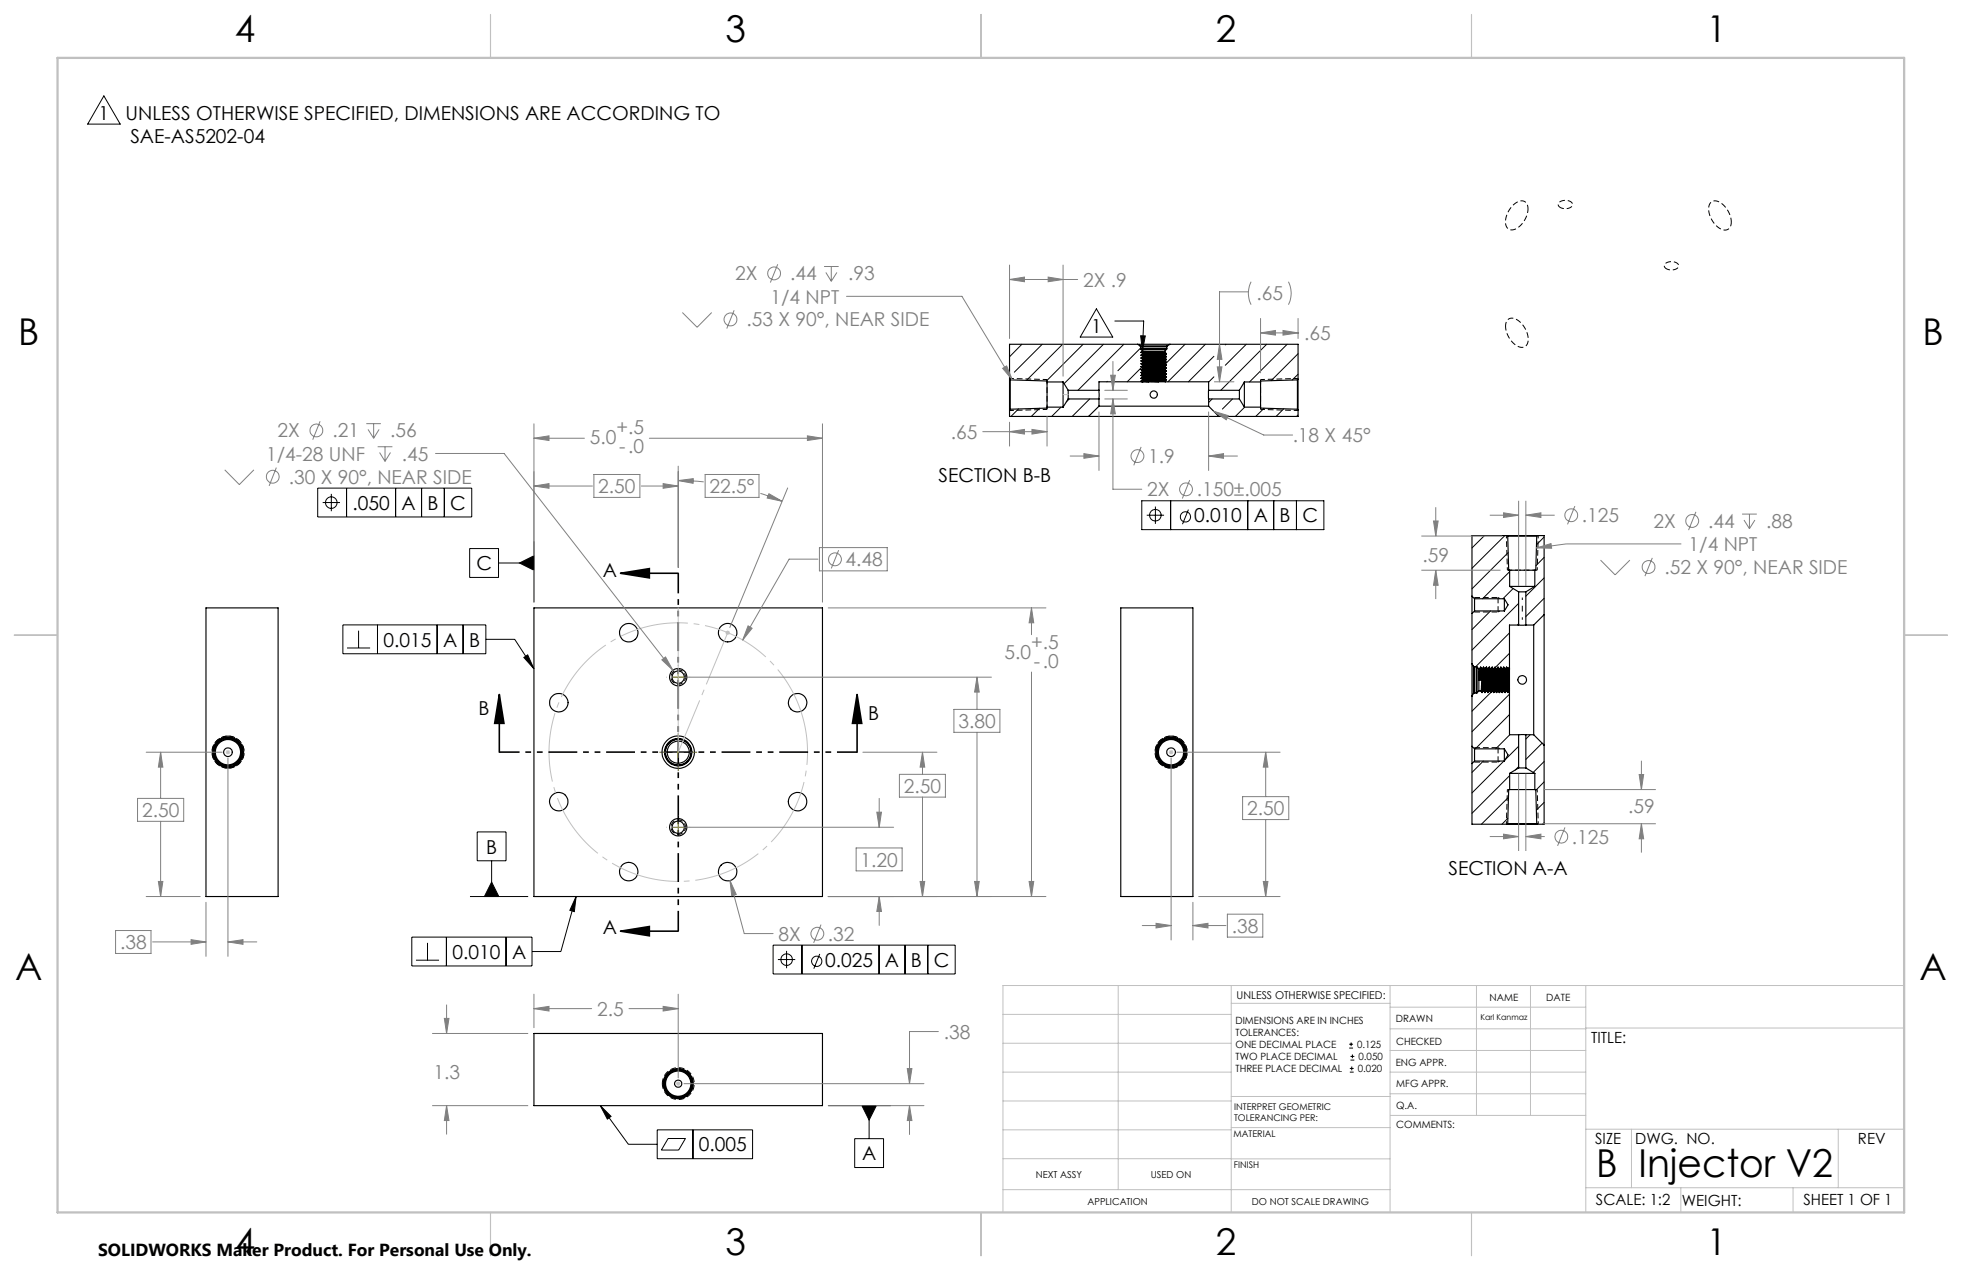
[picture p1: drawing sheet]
<svg xmlns="http://www.w3.org/2000/svg" width="432mm" height="279mm" viewBox="0 0 432 279" stroke-linecap="round" stroke-linejoin="round" font-family="sans-serif">
<g fill="none" stroke="#000" stroke-width=".25">
<path d="M250.4 75.7h7.1M250.4 75.7h-28.2v7.7M250.4 75.7l.5 .4M250.9 76.1l.1 .2M250.9 76.1h6M251 76.7l.1 .2M251 76.7h5.8M251 76.3h5.8M251 76.3v.4M251.1 76.9h5.6M251.1 76.9l.4 .4M251.1 78.1l.4 .3"/>
<path d="M251.1 78.7l.4 .3M251.1 79.4l.4 .3M251.1 77.5l5.6 .3M251.1 79.4l5.6 .3M251.1 78.7l5.6 .4M251.1 78.1l5.6 .3M251.1 77.5l.4 .3M251.2 79.5l5.5 .3M251.2 78.8l5.5 .3M251.2 78.2l5.5 .3M251.2 77.6l5.5 .3M251.5 77.9l-.4 .2"/>
<path d="M251.5 78.5l-.4 .2M251.5 79.2l-.4 .2M251.5 79.8l-.4 .2M251.5 77.3l4.9 .3M251.5 77.3h4.9M251.5 79.7l4.9 .3M251.5 79.8l4.9 .3M251.5 79l4.9 .3M251.5 79.2l4.9 .3M251.5 78.4l4.9 .3M251.5 78.5l4.9 .3M251.5 77.8l4.9 .3"/>
<path d="M251.5 77.9l4.9 .3M251.5 77.8v.1M251.5 78.4v.1M251.5 79v.2M251.5 79.7v.1M251.5 77.3l-.4 .2M256.4 77.6l.3 .2M256.4 78.2l.3 .2M256.4 79.5l.3 .2M256.4 78.8l.3 .3M256.4 77.3v.3M256.4 78.1v.1"/>
<path d="M256.4 78.7v.1M256.4 79.3v.2M256.4 80v.1M256.7 78.4v.1M256.7 77.9l-.3 .2M256.7 77.8v.1M256.7 79.8l-.3 .2M256.7 79.7v.1M256.7 79.1l-.3 .2M256.7 79.1h.1M256.7 78.5l-.3 .2M256.7 76.9l-.3 .4"/>
<path d="M256.8 76.7l-.1 .2M256.8 76.3v.4M256.9 76.1l-.1 .2M257.5 75.7h28.2v7.7M257.5 75.7l-.6 .4M222.2 83.4v6.8M222.2 83.4l.1 .2M222.2 90.2v1.4h17.4M222.3 83.6v6.4M222.3 83.6l8.1 .2v.2M222.3 90l-.1 .2M230.4 84v5.6"/>
<path d="M230.4 84h3.6M230.4 89.6v.2l-8.1 .2M230.4 89.6h3.6M234 84v5.6M234 84l1.1 1.9M235.1 85.9v1.9M235.1 85.9h6.8M235.1 87.8h6.8M235.1 87.8l-1.1 1.8M239.6 91.6h28.7M241.9 85.9v1.9M241.9 89.4h24.1"/>
<path d="M241.9 87.8v1.6M241.9 89.4l-2.3 2.2M251.1 82.6h.1M251.1 82.6l.4 .2M251.1 83.2l.4 .3M251.1 83.8l.3 .2M251.1 80l.4 .3M251.1 80.6l.4 .3M251.1 81.3l.4 .3M251.1 81.9v.1M251.1 82l.4 .2M251.1 82.6l5.6 .3"/>
<path d="M251.1 82l5.6 .3M251.1 83.8l3.9 .2M251.1 83.2l5.6 .3M251.1 81.9l5.6 .3M251.1 81.3l5.6 .3M251.1 80.6l5.6 .4M251.1 80l5.6 .3M251.2 83.3l5.5 .3M251.2 81.4l5.5 .3M251.2 80.8l5.5 .2M251.2 83.9l1.6 .1M251.2 80.1l5.5 .3"/>
<path d="M251.4 84h.1M251.4 84h-9.5v1.9M251.4 84h1.4M251.5 83l-.4 .2M251.5 83.6l-.4 .2M251.5 80.4l-.4 .2M251.5 81.1l-.4 .2M251.5 81.7l-.4 .2M251.5 82.3l-.4 .3M251.5 83.5l4.9 .3M251.5 83.6l4.9 .3M251.5 82.8l4.9 .3"/>
<path d="M251.5 83l4.9 .3M251.5 82.2l4.9 .3M251.5 82.3l4.9 .4M251.5 81.6l4.9 .3M251.5 81.7l4.9 .3M251.5 80.9l4.9 .3M251.5 81.1l4.9 .3M251.5 80.3l4.9 .3M251.5 80.4l4.9 .4M251.5 80.3v.1M251.5 80.9v.2M251.5 81.6v.1"/>
<path d="M251.5 82.2v.1M251.5 82.8v.2M251.5 83.5v.1M252.8 84h2.2M255 84h1.5M256.4 83.3l.3 .2M256.4 82.7l.3 .2M256.4 82l.3 .2M256.4 81.4l.3 .2M256.4 80.8l.3 .2M256.4 80.1l.3 .2M256.4 80.6v.2"/>
<path d="M256.4 81.2v.2M256.4 81.9v.1M256.4 82.5v.2M256.4 83.1v.2M256.4 83.8v.1M256.4 83.9l.1 .1M256.5 84h9.5v1.9M256.7 83.6l-.3 .2M256.7 82.9l-.3 .2M256.7 83.5v.1M256.7 82.9h.1M256.7 82.3l-.3 .2"/>
<path d="M256.7 82.2v.1M256.7 81.7l-.3 .2M256.7 81.6v.1M256.7 81l-.3 .2M256.7 81h.1M256.7 80.4l-.3 .2M256.7 80.3v.1M266 85.9v1.9M266 87.8v1.6M266 85.9h6.8M266 87.8h6.8M266 89.4l2.3 2.2"/>
<path d="M272.8 85.9v1.9M272.8 87.8l1.1 1.8M273.9 84v5.6M273.9 84h3.5M273.9 89.6h3.5M273.9 84l-1.1 1.9M277.4 84v5.6M277.4 89.6v.2l8.1 .2M285.5 83.6v6.4M285.5 83.6l-8.1 .2v.2M285.5 90l.2 .2M285.7 83.4v6.8"/>
<path d="M285.7 90.2v1.4h-17.4M285.7 83.4l-.2 .2M331.7 117.8h6.6M331.7 117.8h-7.7v13.4M331.7 117.8l.1 .1M331.8 117.9h6.4M331.8 117.9l.2 7.5h.2M338.2 117.9l-.2 7.5h-.2M338.3 117.8h1.5v17.4M338.3 117.8l-.1 .1M45.3 133.7h15.9v63.5h-15.9zM117.5 133.7h63.5v63.5h-63.5z"/>
<path d="M246.7 133.7h15.8v63.5h-15.8zM324 131.2v3.8M324 135v11M324 131.2l.5 .5M324.5 131.7v2.7M324.5 134.4l-.5 .6M324.5 134.4h6.6M324.5 131.7h6.6M331.1 131.7v2.7M331.1 131.7l.8 1.4-.8 1.3M332.2 129h5.6M332.2 125.4h5.6"/>
<path d="M332.2 125.4v3.6M332.2 129l2 1.2M334.2 130.2h1.6M334.2 137.5h1.6M334.2 130.2v7.3M334.2 137.5h-2v9.3M335.8 130.2v7.3M335.8 137.5h1.7M337.5 137.5v24.1M337.8 125.4v3.6M337.8 129l-2 1.2M339.8 135.2v28.7"/>
<path d="M339.8 135.2l-2.3 2.3M324 146v7.1M324 153.1v11.1M324 146l.3 .6M324.3 146.6l.2 .1M324.3 146.6v6M324.3 152.6l-.3 .5M324.5 152.5l-.2 .1M324.5 146.7v5.8M324.5 152.5h.4M324.5 146.7h.4M324.9 146.7l.2 .1"/>
<path d="M324.9 146.7v5.8M325.1 152.4l-.2 .1M325.1 146.8v5.6M325.1 146.8l.4 .3M325.5 147.1v2.5M325.5 149.6v2.4M325.5 152h.5M325.5 152l-.4 .4M325.5 147.1h.1M325.6 147.1l-.1 2.5M325.8 146.8l-.1 2.8M325.9 146.8l-.3 .3"/>
<path d="M325.9 146.8l.2 .3M325.9 146.8l-.1 2.8M326 152l.1 .4M326.1 147.1l-.1 2.5h-.5M326.1 147.1h.2M326.3 147.1l-.3 4.9M326.4 152l-.3 .4M326.4 152h.2M326.5 146.8l-.4 5.6M326.5 146.8l.2 .3M326.5 146.8l-.2 .3M326.5 146.8l-.3 5.5"/>
<path d="M326.6 152l.2 .4M326.7 147.1l-.3 4.9M326.7 147.1h.2M326.9 147.1l-.3 4.9M327.1 152l-.3 .4M327.1 152h.1M327.1 146.8h.1M327.1 146.8l-.2 .3M327.1 146.8l-.3 5.6M327.2 146.8l.2 .3M327.2 146.8l-.3 5.5M327.2 152l.2 .4"/>
<path d="M327.4 147.1l-.3 4.9M327.4 147.1h.2M327.6 147.1l-.4 4.9M327.7 152l-.3 .4M327.7 152h.2M327.7 146.8h.1M327.7 146.8l-.1 .3M327.7 146.8l-.3 5.6M327.8 146.8l.2 .3M327.8 146.8l-.3 5.5M327.9 152l.1 .4M328 147.1l-.3 4.9"/>
<path d="M328 147.1h.2M328.2 147.1l-.3 4.9M328.3 152l-.3 .4M328.3 152h.2M328.4 146.8l-.4 5.6M328.4 146.8l.2 .3M328.4 146.8l-.2 .3M328.4 146.8l-.2 5.5M328.5 152l.2 .4M328.6 147.1l-.3 4.9M328.6 147.1h.2M328.8 147.1l-.3 4.9"/>
<path d="M329 152l-.3 .4M329 152h.1M329 146.8l-.3 5.6M329.1 146.8l.2 .3M329.1 146.8l-.3 .3M329.1 146.8l-.3 5.5M329.1 152l.2 .4M329.3 147.1l-.3 4.9M329.3 147.1h.2M329.5 147.1l-.4 4.9M329.6 152l-.3 .4M329.6 152h.2"/>
<path d="M329.6 146.8l-.3 5.6M329.7 146.8l.2 .3M329.7 146.8l-.2 .3M329.7 146.8l-.3 5.5M329.8 152l.2 .4M329.9 147.1l-.3 4.9M329.9 147.1h.2M330.1 147.1l-.3 4.9M330.2 152l-.2 .4M330.2 152h.2M330.3 146.8l-.3 5.6M330.3 146.8l.3 .3"/>
<path d="M330.3 146.8l-.2 .3M330.3 146.8l-.2 5.5M330.4 152l.2 .4M330.6 147.1l-.4 4.9M330.6 147.1h.1M330.7 147.1l-.3 4.9M330.9 152l-.3 .4M330.9 152h.1M330.9 146.8l-.3 5.6M331 146.8l.2 .3M331 146.8l-.3 .3M331 146.8l-.3 5.5"/>
<path d="M331 152l.2 .4M331.2 147.1l-.3 4.9M331.2 147.1h.2M331.4 147.1l-.4 4.9M331.5 152l-.3 .4M331.5 152h.2M331.5 146.8l-.3 5.6M331.6 146.8l.2 .3M331.6 146.8l-.2 .3M331.6 146.8l-.3 5.5M331.7 152l.2 .4M331.8 147.1l-.3 4.9"/>
<path d="M331.8 147.1h.2M332 147.1l-.3 4.9M332.1 152l.1-.7v.7M332.1 152l-.2 .4M332.1 152h.1M332.2 146.8l-.3 5.6M332.2 147l-.2 5.3M332.2 147v4.3M332.2 146.8l-.2 .3M332.2 146.8v.2M332.2 152v9.6h2M324 164.2v3.8"/>
<path d="M324 168v13.3h7.7M324 164.2l.5 .5M324.5 164.7v2.7M324.5 167.4l-.5 .6M324.5 167.4h6.6M324.5 164.7h6.6M331.1 164.7v2.7M331.1 164.7l.8 1.4-.8 1.3M332.2 170.1h5.6M332.2 173.7h5.6M332.2 170.1v3.6M332.2 173.7h-.2l-.2 7.5"/>
<path d="M334.2 161.6h1.6M334.2 168.9h1.6M334.2 161.6v7.3M334.2 168.9l-2 1.2M335.8 161.6v7.3M335.8 161.6h1.7M335.8 168.9l2 1.2M337.5 161.6l2.3 2.3M337.8 173.7h.2l.2 7.5M337.8 170.1v3.6M339.8 163.9v17.4h-1.5M331.7 181.3h6.6"/>
<path d="M331.8 181.2h6.4M331.8 181.2l-.1 .1M338.2 181.2l.1 .1M117.5 227.4h63.5v15.8h-63.5z"/>
<circle cx="253.9" cy="86.8" r=".79"/>
<circle cx="138.4" cy="139.2" r="2.04"/>
<circle cx="160.1" cy="139.2" r="2.03"/>
<circle cx="123" cy="154.6" r="2.04"/>
<circle cx="149.2" cy="149" r="1.36"/>
<circle cx="149.3" cy="149" r="1.91"/>
<circle cx="175.5" cy="154.6" r="2.03"/>
<circle cx="335" cy="149.6" r=".95"/>
<circle cx="50.2" cy="165.5" r=".95"/>
<circle cx="50.2" cy="165.5" r="2.78"/>
<circle cx="50.2" cy="165.5" r="3.4"/>
<circle cx="50.2" cy="165.5" r="2.97"/>
<circle cx="50.2" cy="165.5" r="3.2"/>
<circle cx="123" cy="176.4" r="2.04"/>
<circle cx="149.3" cy="165.5" r="2.82"/>
<circle cx="149.3" cy="165.5" r="3.6"/>
<circle cx="149.3" cy="165.5" r="2.43"/>
<circle cx="149.3" cy="165.5" r="2.89"/>
<circle cx="149.3" cy="165.5" r="3"/>
<circle cx="175.5" cy="176.4" r="2.04"/>
<circle cx="257.7" cy="165.5" r="2.77"/>
<circle cx="257.7" cy="165.5" r="3.4"/>
<circle cx="257.7" cy="165.5" r="2.97"/>
<circle cx="257.7" cy="165.5" r="3.2"/>
<circle cx="257.7" cy="165.5" r=".96"/>
<circle cx="138.4" cy="191.8" r="2.04"/>
<circle cx="149.2" cy="182" r="1.36"/>
<circle cx="149.3" cy="182" r="1.91"/>
<circle cx="160.1" cy="191.8" r="2.03"/>
<circle cx="149.2" cy="238.4" r=".8"/>
<circle cx="149.3" cy="238.4" r="3.3"/>
<circle cx="149.3" cy="238.4" r="2.78"/>
<circle cx="149.3" cy="238.4" r="3.2"/>
<circle cx="149.3" cy="238.4" r="2.97"/>
</g>
<g fill="none" stroke="#000" stroke-width=".22">
<path d="M22.9 21.1l3.6 6.2h-7.2zM224.9 75.7l-2.7 2.8M229.4 75.7l-6.2 6.2M233.9 75.7l-8 8M238.4 75.7l-8.1 8.1M241.3 67.9l3.6 6.3h-7.2zM242.9 75.7l-8.7 8.7M245.4 70.6h6.3l-.3 6.6M247.3 75.7l-10.1 10.2M250.9 76.7l-4.9 4.9M251 73.9h1.1l-.7 3.3zM260.8 75.7l-4.4 4.5"/>
<path d="M265.3 75.7l-8.3 8.3M267.2 78.4l-5.7 5.6M269.8 75.7l-.1 .2M274.3 75.7l-4.6 4.7M278.8 75.7l-10.1 10.2M283.3 75.7l-8.3 8.3M285.7 77.8l-5.9 5.9M224.2 90l-1.7 1.6M228.8 89.8l-1.8 1.8M233.5 89.6l-2 2M235.3 87.8l-.6 .6M239.8 87.8l-3.8 3.8"/>
<path d="M241.9 85.7l-.2 .2M243.7 83.9l-.1 .1M251.3 80.8l-3.2 3.2M266.8 87.8l-.8 .7M267.2 82.9l-1.2 1.2M271.3 87.8l-2.3 2.2M273.9 89.6l-2 2M278.2 89.8l-1.8 1.8M282.5 89.9l-1.7 1.7M285.7 91.3l-.3 .3M285.7 82.3l-1.3 1.3M69.9 107.4h33.9v6.3h-33.9z"/>
<path d="M71 110.6h3.8M72.9 108.7v3.8M76.3 107.4v6.3M87.1 107.4v6.3M92.8 107.4v6.3M97.8 107.4v6.3M117.5 119.1v13.4M251.3 110.2h40.1v6.3h-40.1zM252.4 113.3h3.8M254.3 111.4v3.9M257.6 110.2v6.3M261.5 112.1l-1.3 3.2"/>
<path d="M274.6 110.2v6.3M280.3 110.2v6.3M285.3 110.2v6.3M326.7 117.8l-2.7 2.7M331.2 117.8l-7.2 7.2M339.8 118.1l-1.6 1.7M75.5 137.5h31.4v6.3h-31.4zM78.9 138.7v3.9M83.1 137.5v6.3M96.2 137.5v6.3M101.9 137.5v6.3M103.4 120.7h6.3v6.3h-6.3z"/>
<path d="M109.7 123.9h7.8M114.3 123.9l3.2-1.6v3.1zM328 134.4l-4 4.1M331.9 121.6l-7.9 7.9M332.2 139.2l-7.4 7.5M332.2 125.8l-5.9 5.9M333 129.5l-2.2 2.2M334.2 132.8l-10.2 10.2M334.2 137.2l-.3 .3M339.8 127.1l-4 4.1M339.8 131.6l-4 4M339.8 122.6l-1.8 1.9"/>
<path d="M76.4 142.6h5.1M106.9 140.7h6.4l4.2 6.4M115.3 144.6l.8-.5 1.4 3zM328.1 152.4l-4.1 4.1M328.4 152l-.2 .2M328.8 147.1h.1M332.2 152.7l-8.2 8.3M332.2 157.2l-7.5 7.5M332.2 143.7l-3.1 3.1M326.5 167.4l-2.5 2.5M331 167.4l-7 7M332 175.4l-6 5.9"/>
<path d="M332.2 170.6l-8.2 8.3M332.3 161.6l-3.1 3.1M334.2 164.2l-2.9 2.9M334.2 168.7l-.7 .7M336.8 161.6l-1 1M339.4 163.5l-3.6 3.6M339.8 167.5l-2.4 2.4M339.8 172l-1.8 1.9M339.8 176.5l-1.7 1.7M103.4 197.2h12.8M105 183h6.4v6.4h-6.4zM108.2 194.1l1.6 3.1h-3.2z"/>
<path d="M108.2 189.4v7.8M126.8 197.2l-.4 3.4-1-.3zM126.8 197.2l-3.4 12.1h-6.3M331.9 180l-1.3 1.3M339.8 181l-.3 .3M90.6 206.2h26.5v6.3h-26.5zM91.5 211.2h5.1M94.1 207.4v3.8M98.2 206.2v6.3M111.4 206.2v6.3M170.1 207.9h40.1v6.4h-40.1zM171.2 211.1h3.8"/>
<path d="M173.1 209.2v3.8M176.5 207.9v6.4M180.4 209.9l-1.3 3.2M193.5 207.9v6.4M199.2 207.9v6.4M204.2 207.9v6.4M296.9 230.6h.9M296.9 229.7h.9M297.1 235.9h.8M297.1 235.1h.8M297.2 233.2h.9M297.2 232.4h.9"/>
<path d="M297.4 229.3v.9M297.5 234.6v.9M297.6 232v.8M132.1 243.2l6.2 8.5h6.3M132.1 243.2l2.4 2.4-.8 .6zM144.6 248.6h21v6.3h-21zM147 250.5h3.8l-1.4 2.5h-3.8zM152.5 248.6v6.3M182.3 243.2h13.7M188.1 250.5h6.4v6.4h-6.4zM189.7 243.2h3.2l-1.6 3.2zM191.3 243.2v7.3"/>
<circle cx="72.9" cy="110.6" r="1.28"/>
<circle cx="254.3" cy="113.3" r="1.28"/>
<circle cx="260.9" cy="113.7" r="1.14"/>
<circle cx="173.1" cy="211.1" r="1.27"/>
<circle cx="179.7" cy="211.5" r="1.13"/>
</g>
<g fill="none" stroke="#808080" stroke-width=".22">
<path d="M171.2 58.1l-1.7 4.1M181.4 58.6h3.2M181.8 59.9l1.2 2M183 58.6v3.3M184.2 59.9l-1.2 2M222.2 58.3v16.2M234 58.3v24.5M150.2 68.8l3.2 3.2 3.2-3.2M161.6 68.3l-1.7 4M186.3 65.2h25.4l11.1 18.4M222.2 61.5l3.3-.5v1zM222.2 61.5h15"/>
<path d="M230.7 61l3.3 .5-3.3 .5zM244.9 79.5v6.4M268.4 75.7l.5 3.4h-1zM274.7 64.2h-6.3v19.8M275.3 62l-.1 .3a5.5 5.5 0 0 0 .1 4.7M277.4 73.2l3.3-.5v1zM277.4 70.1v11.9M277.4 73.2h8.4M282.4 72.7l3.3 .5-3.3 .5zM283.6 62l.1 .3a5.5 5.5 0 0 1-.1 4.7M285.7 70.1v4.4M70.4 92.7l-1.6 4"/>
<path d="M80.6 93.2h3.2M81 94.5l1.2 1.9M82.2 93.2v3.2M83.1 98.3h3.3M83.4 94.5l-1.2 1.9M83.5 99.6l1.2 1.9M84.7 98.3v3.2M85.9 99.6l-1.2 1.9M95.8 99.8h15.1l37.2 47.7M117.5 93.2v39.3M117.5 96.4h11.1M117.5 96.4l3.3-.5v1z"/>
<path d="M142.9 96.4h38.1M177.7 95.9l3.3 .5-3.3 .5zM181 93.2v39.3M216.3 95h14.1M220.7 81l.8-.5 1.3 3.1zM222.2 95l3.3-.5v1zM222.2 92.9v5.2M227.1 94.5l3.3 .5-3.3 .5zM230.4 91.6v6.5M238.5 99.8l3.4 .5-3.4 .5zM241.9 90.6v12.9M243.1 85.9h5"/>
<path d="M243.1 87.8h5M244.4 82.5h1.1l-.6 3.4zM244.9 87.8l.6 3.3h-1.1zM244.9 87.8v19.8h6.4M251.1 98.3l-1.6 4.1M266 90.6v12.9M267.1 90.5l3.2 .9-.4 1zM267.1 90.5l11 5.2h6.4M267.3 84h4.3M267.9 80.7h1l-.5 3.3zM49.5 103.4l3.2 3.2 3.2-3.2M60.8 102.9l-1.6 4"/>
<path d="M117.5 106.9l3.3-.5v1zM117.5 106.9h12.9M130.7 104.4h10.1v5h-10.1zM141.1 106.9h8.2M145.9 106.4l3.4 .5-3.4 .5zM149.3 105.7l3.3-.4-.1 1zM149.3 105.7l5.6 .3M149.3 102.6v22.2M155.2 104.4h11.8v5h-11.8zM167.4 108.5l4.7 1.8M169.2 108.6l2.9 1.7-3.3-.7zM173.4 107.4l-12.8 30.6"/>
<path d="M235.5 100.3h6.4M261.8 105.6l-1.6 4.1M266 100.3l3.3-.5v1zM266 100.3h6.3M312.8 117.9h17.8M315.5 114.6h1l-.5 3.3zM316 111.6v6.3M327.9 113.3h6.3M330.9 112.8l3.3 .5-3.3 .5zM334.2 110.2v18.7M335.8 113.3l3.3-.5v1zM335.8 110.2v18.7"/>
<path d="M335.8 113.3h6.4M346.6 111.3l-1.6 4.1M370 119.7h-25.3l-6.6 .8M373.2 112.6l-1.6 4M383.4 113.1h3.2M383.8 114.4l1.2 1.9M385 113.1v3.2M386.2 114.4l-1.2 1.9M164.6 137.7l.9 .5-2.1 2.6zM180 123h-6.3l-10.3 17.8M180.3 120.5h15v5.1h-15zM182.3 133.7h47.9"/>
<path d="M184.6 121l-1.6 4.1M227 133.7v5.9M227 133.7l.5 3.3h-1zM312.8 125.4h17.4M316 125.4l.5 3.4h-1zM316 125.4v6.4M338.1 120.5l3.2-.9 .2 1zM352.2 123.2l3.3 3.3 3.2-3.3M363.6 122.7l-1.6 4.1M145.7 145.2l.8-.7 1.6 3zM150.5 149h67.7M209.9 156.1h10.2v5h-10.2z"/>
<path d="M215 149v7.1M215 149l.5 3.3h-1zM227 147.8v49.4M30.3 175.6h10.1v5.1h-10.1zM32.2 165.5h16.7M35.3 165.5l.5 3.3h-.9zM35.3 165.5v10.1M50.2 166.8v43.6M189.9 165.5h16.3M193 178.7h1l-.5 3.3zM193.5 175.6v6.4M197.9 170.4h10.2v5h-10.2z"/>
<path d="M203 165.5l.5 3.3h-1zM203 165.5v4.9M203 175.4v21.8M215 161.1v36.1M257.7 166.8v40M259 165.5h22.7M273.5 175.3h10.1v5h-10.1zM278.6 165.5l.4 3.3h-1zM278.6 165.5v9.8M334.2 170.2v17M335.8 170.2v17M339.8 173.7h24.6"/>
<path d="M360.8 170.4h.9l-.5 3.3zM361.2 167.4v6.3M32.2 197.2h11.9M34.9 193.9h.9l-.5 3.3zM35.3 180.7v16.5M45.3 198.5v11.9M150.5 182h46.2M160.7 193.7l3.1 11.7h6.3M160.7 193.7l1.3 3.1-1 .3zM182.3 197.2h47.9M188.4 186.5h10.1v5.1h-10.1zM193.5 197.2v6.4"/>
<path d="M193.5 197.2l.5 3.3h-1zM202.5 193.9h1l-.5 3.3zM214.5 193.9h1l-.5 3.3zM226.5 193.9h1l-.5 3.3zM262.5 198.5v8.3M263.8 197.2h17.9M278 193.9h1l-.4 3.3zM278.6 180.3v16.9M327.9 184h6.3M330.9 183.5l3.3 .5-3.3 .5zM335.8 184l3.3-.5v1zM335.8 184h4.2"/>
<path d="M339.5 181.2h24.9M344.4 182l-1.6 4.1M361.2 181.2v6.4M361.2 181.2l.5 3.3h-.9zM25.4 204.7h7.8v5.1h-7.8zM33.6 207.2h11.7M42.1 206.7l3.2 .5-3.2 .6zM50.2 207.2l3.3-.5v1.1zM50.2 207.2h6.3M117.5 218.7v7.4M149.3 218.7v18.4M180.7 203.4l-1.6 4"/>
<path d="M251.4 203.6h6.3M254.4 203.1l3.3 .5-3.3 .6zM262.5 203.6l3.4-.5v1.1zM262.5 203.6h7.3M270.1 201.1h7.8v5.1h-7.8zM95.1 227.4h21.1M97.8 224h1l-.5 3.4zM98.3 221v6.4M117.5 221.9l3.3-.5v1zM117.5 221.9h12.7M138.4 221.9h10.9M145.9 221.4l3.4 .5-3.4 .5z"/>
<path d="M150.5 238.4h52.8M199.7 235.1h1l-.5 3.3zM206.5 226.9h-6.3v11.5M95.1 243.2h21.1M98.3 243.2v6.4M98.3 243.2l.5 3.3h-1zM182.3 243.2h21M200.2 243.2l.5 3.3h-1zM200.2 243.2v6.4"/>
<circle cx="160.8" cy="70.3" r="1.41"/>
<circle cx="170.4" cy="60.2" r="1.4"/>
<circle cx="69.6" cy="94.7" r="1.41"/>
<circle cx="60" cy="104.9" r="1.41"/>
<circle cx="250.3" cy="100.3" r="1.41"/>
<circle cx="261" cy="107.7" r="1.42"/>
<circle cx="345.8" cy="113.4" r="1.4"/>
<circle cx="372.4" cy="114.6" r="1.42"/>
<circle cx="183.8" cy="123.1" r="1.41"/>
<circle cx="362.8" cy="124.8" r="1.41"/>
<circle cx="343.6" cy="184.1" r="1.41"/>
<circle cx="179.9" cy="205.4" r="1.41"/>
</g>
<path d="M136.6 126.1l6.3-1v2zM136.6 126.1h12.7M109.9 152.8v12.7M109.9 152.8l1 6.3h-2zM188.6 152.8v12.7M188.6 152.8l1.1 6.3h-2.1zM136.6 204.9l6.3-1.1v2.1zM136.6 204.9h12.7" fill="none" stroke="#000" stroke-width=".35"/>
<path d="M176.5 157.1a28.4 28.4 0 0 0-47.7-11.4 28.4 28.4 0 0 0 13.1 47.2 28.4 28.4 0 0 0 35-34.3l-.4-1.5" fill="none" stroke="#c0c0c0" stroke-width=".22" stroke-dasharray="15.2 1.3 1.3 1.3" stroke-dashoffset="4" stroke-linecap="butt"/>
<g fill="none" stroke="#c0c0c0" stroke-width=".22">
<path d="M234 86.8h1.1M149.3 133.7v31.8M159.6 139.2h1.1M159.8 138.9l.7 .7M160.2 138.7v1M160.5 138.9l-.7 .7M49.7 165.5h1M49.8 165.1l.7 .7M50.2 165v1M50.5 165.1l-.7 .7M257.2 165.5h1M257.4 165.1l.7 .7"/>
<path d="M257.7 165v1M258.1 165.1l-.7 .7M246.1 216.8v44.9M271 216.8v49.9M305.9 216.8v49.9M324.9 216.8v28.6M336.8 216.8v28.6M349 216.8v49.9M419.1 216.8h-198.4v49.9M148.8 238.4h1M148.9 238.1l.7 .7M149.3 237.9v1"/>
<path d="M149.6 238.1l-.7 .7M220.7 235.9h50.3M220.7 229.5h50.3M220.7 223.2h50.3M271 220.7h34.9M305.9 231.1h43.1M305.9 226.3h43.1M305.9 221.6h43.1M305.9 235.9h43.1M349 226.2h70.1M220.7 248.6h50.3M220.7 242.2h50.3"/>
<path d="M220.7 254.9h50.3M271 255h34.9M271 248.1h35M271 241.2h35M305.9 240.6h43.1M306 245.4h43M349 248.4h70.1M359.1 248.4v12.9M404.6 248.4v12.9M220.7 261.7h85.2M349 261.3h70.1M369.9 261.3v5.4"/>
<path d="M394.6 261.3v5.4"/>
</g>
<path d="M336.3 46a1.56 1.56 0 0 0-.9-1.7 1.56 1.56 0 0 0-1.8 .4 4.8 4.8 0 0 0-2 5.3 1.83 1.83 0 0 0 2.9-.3 5.6 5.6 0 0 0 1.8-3.7M343.4 45.6a.75 .75 0 0 1-.4-.8 .75 .75 0 0 1 .7-.6 1.73 1.73 0 0 1 2.4 .9 1.96 1.96 0 0 1-2.7 .5M366.7 59.1a.75 .75 0 0 1-.4-.8 .75 .75 0 0 1 .8-.6 1.73 1.73 0 0 1 2.3 .8 1.96 1.96 0 0 1-2.7 .6M150.9 149a1.59 1.59 0 0 1-2.4 1.4 1.59 1.59 0 0 1-.1-2.8 1.59 1.59 0 0 1 2.5 1.2v.2M150.9 182a1.59 1.59 0 0 1-2.4 1.4 1.59 1.59 0 0 1-.1-2.7 1.59 1.59 0 0 1 2.5 1.1v.2" fill="none" stroke="#000" stroke-width=".22" stroke-dasharray="1.3 .6" stroke-dashoffset=".4" stroke-linecap="butt"/>
<path d="M145.8 238.4a3.5 3.5 0 0 1 5.2-3.1 3.5 3.5 0 0 1 .2 6 3.5 3.5 0 0 1-5.4-2.6v-.3" fill="none" stroke="#000" stroke-width=".22" stroke-dasharray="1.3 .6" stroke-dashoffset=".1" stroke-linecap="butt"/>
<path d="M381 48.8a4.9 4.9 0 0 0-3.6-4.6 1.8 1.8 0 0 0-1.3 2.6 4.6 4.6 0 0 0 3.7 3.8l.5-.2 .4-.3 .3-1.3M331.3 71.8a1.56 1.56 0 0 1 .9-1.7 1.56 1.56 0 0 1 1.9 .4 4.8 4.8 0 0 1 1.9 5.3 1.84 1.84 0 0 1-2.9-.2 5.6 5.6 0 0 1-1.8-3.8M222.2 83.3l8.2 .2M222.2 90.3l8.2-.2M285.7 90.3l-8.3-.2M285.7 83.3l-8.3 .2" fill="none" stroke="#000" stroke-width=".22" stroke-dasharray="1.3 .6" stroke-dashoffset=".3" stroke-linecap="butt"/>
<path d="M329.7 134.6v-3.1M329.7 134.6l.4-.2M329.7 131.5l.4 .2M50.2 169a3.5 3.5 0 0 0 3.1-5.2 3.5 3.5 0 0 0-6.1-.3 3.5 3.5 0 0 0 2.7 5.5h.3M50.2 161.9a3.5 3.5 0 0 1 3.1 5.2 3.5 3.5 0 0 1-6.1 .3 3.5 3.5 0 0 1 2.7-5.5h.3M257.7 169a3.5 3.5 0 0 1-3.1-5.2 3.5 3.5 0 0 1 6.1-.3 3.5 3.5 0 0 1-2.7 5.5h-.3M257.7 161.9a3.5 3.5 0 0 0-3.1 5.2 3.5 3.5 0 0 0 6.1 .3 3.5 3.5 0 0 0-2.7-5.5h-.3M329.7 167.7v-3.2M329.7 167.7l.4-.3M329.7 164.5l.4 .2" fill="none" stroke="#000" stroke-width=".22" stroke-dasharray="1.3 .6" stroke-linecap="butt"/>
<path d="M335 131.5v4.8" fill="none" stroke="#000" stroke-width=".22" stroke-dasharray="15.2 1.3 1.3 1.3" stroke-dashoffset="14.7" stroke-linecap="butt"/>
<path d="M149.3 126.1v78.7M188.6 165.5h-78.7" fill="none" stroke="#000" stroke-width=".35" stroke-dasharray="6.3 1.3 1.3 1.3 1.3 1.3" stroke-dashoffset="1.9" stroke-linecap="butt"/>
<path d="M149.3 165.5l10.9-26.3" fill="none" stroke="#c0c0c0" stroke-width=".22" stroke-dasharray="15.2 1.3 1.3 1.3" stroke-dashoffset="2.9" stroke-linecap="butt"/>
<path d="M230.4 90.1v-6.6M277.4 83.5v6.6M331.8 125.4h6.5M338.3 173.7h-6.5" fill="none" stroke="#000" stroke-width=".22" stroke-dasharray="1.3 .6" stroke-dashoffset=".2" stroke-linecap="butt"/>
<path d="M331.5 117.8l.3 7.6M338.5 117.8l-.2 7.6M331.5 181.3l.3-7.6M338.5 181.3l-.2-7.6" fill="none" stroke="#000" stroke-width=".22" stroke-dasharray="1.3 .6" stroke-dashoffset=".6" stroke-linecap="butt"/>
<path d="M324.3 131.5h5.4M324.3 134.6h5.4M324.3 164.5h5.4M324.3 167.7h5.4" fill="none" stroke="#000" stroke-width=".22" stroke-dasharray="1.3 .6" stroke-dashoffset="-.2" stroke-linecap="butt"/>
<g fill="none" stroke="#808000" stroke-width=".22">
<path d="M146.6 149h.1M148 149h2.5M149.3 146.3v.1M149.3 147.7v2.5M149.3 151.5v.1M151.8 149h.1M145.1 165.5h1.6M148 165.5h2.5M149.3 161.3v1.6M149.3 164.2v2.6M149.3 168v1.7M149.3 179.4v.1"/>
<path d="M151.8 165.5h1.6M146.6 182h.1M148 182h2.5M149.3 180.7v2.6M149.3 184.5v.1M151.8 182h.1"/>
</g>
<path d="M108 3.2v9.5M215.9 3.2v9.5M323.8 3.2v9.5M3.1 139.7h9.6M419.1 139.7h9.5M108 266.7v9.6M215.9 266.7v9.6M323.8 266.7v9.6" fill="none" stroke="#c0c0c0" stroke-width=".25"/>
<path d="M12.7 12.7h406.4v254h-406.4z" fill="none" stroke="#c0c0c0" stroke-width=".5"/>
<path d="M136.6 126.1l6.3-1v2zM136.6 204.9l6.3-1.1v2.1zM188.6 152.8l1.1 6.3h-2.1zM109.9 152.8l1 6.3h-2z" fill="#000"/>
<g fill="#808080">
<path d="M193 178.7h1l-.5 3.3zM193.5 197.2l.5 3.3h-1zM214.5 193.9h1l-.5 3.3zM215 149l.5 3.3h-1zM226.5 193.9h1l-.5 3.3zM227 133.7l.5 3.3h-1zM117.5 96.4l3.3-.5v1zM177.7 95.9l3.3 .5-3.3 .5zM145.7 145.2l2.4 2.3-1.6-3zM160.7 193.7l.3 3.4 1-.3z"/>
<path d="M164.6 137.7l-1.2 3.1 2.1-2.6zM169.2 108.6l2.9 1.7-3.3-.7zM149.3 105.7l3.3-.4-.1 1zM202.5 193.9h1l-.5 3.3zM203 165.5l.5 3.3h-1zM145.9 106.4l3.4 .5-3.4 .5zM117.5 106.9l3.3-.5v1zM145.9 221.4l3.4 .5-3.4 .5zM117.5 221.9l3.3-.5v1zM199.7 235.1h1l-.5 3.3zM200.2 243.2l.5 3.3h-1zM278.6 165.5l.4 3.3h-1zM278 193.9h1l-.4 3.3zM254.4 203.1l3.3 .5-3.3 .6zM262.5 203.6l3.4-.5v1.1zM35.3 165.5l.5 3.3h-.9zM34.9 193.9h.9l-.5 3.3zM50.2 207.2l3.3-.5v1.1zM42.1 206.7l3.2 .5-3.2 .6z"/>
</g>
<path d="M251 73.9h1.1l-.7 3.3z" fill="#000"/>
<path d="M238.5 99.8l3.4 .5-3.4 .5zM266 100.3l3.3-.5v1zM267.9 80.7h1l-.5 3.3zM268.4 75.7l.5 3.4h-1zM230.7 61l3.3 .5-3.3 .5zM222.2 61.5l3.3-.5v1zM267.1 90.5l3.2 .9-.4 1zM244.4 82.5h1.1l-.6 3.4zM244.9 87.8l.6 3.3h-1.1zM220.7 81l2.1 2.6-1.3-3.1zM227.1 94.5l3.3 .5-3.3 .5zM222.2 95l3.3-.5v1zM282.4 72.7l3.3 .5-3.3 .5zM277.4 73.2l3.3-.5v1z" fill="#808080"/>
<path d="M126.8 197.2l-.4 3.4-1-.3zM115.3 144.6l.8-.5 1.4 3zM108.2 194.1l1.6 3.1h-3.2zM114.3 123.9l3.2 1.5v-3.1zM132.1 243.2l2.4 2.4-.8 .6zM189.7 243.2l1.6 3.2 1.6-3.2z" fill="#000"/>
<path d="M98.3 243.2l.5 3.3h-1zM97.8 224h1l-.5 3.4zM330.9 183.5l3.3 .5-3.3 .5zM335.8 184l3.3-.5v1zM330.9 112.8l3.3 .5-3.3 .5zM335.8 113.3l3.3-.5v1zM338.1 120.5l3.4 .1-.2-1zM316 125.4l.5 3.4h-1zM315.5 114.6h1l-.5 3.3zM360.8 170.4h.9l-.5 3.3zM361.2 181.2l.5 3.3h-.9z" fill="#808080"/>
<g font-size="8.5">
<text x="351.3" y="259">B</text>
<text x="360.6" y="258.9">Injector V2</text>
</g>
<g font-size="8.1">
<text x="51.7" y="9.3">4</text>
<text x="159.7" y="9.3">3</text>
<text x="267.6" y="9.3">2</text>
<text x="375.6" y="9.3">1</text>
<text x="4" y="76">B</text>
<text x="423.1" y="76">B</text>
<text x="3.3" y="215.7">A</text>
<text x="422.4" y="215.7">A</text>
<text x="51.7" y="276">4</text>
<text x="159.7" y="276">3</text>
<text x="267.6" y="276">2</text>
<text x="375.6" y="276">1</text>
</g>
<g font-size="4.2">
<text x="21.7" y="26.4">1</text>
<text x="27.6" y="26.4">UNLESS OTHERWISE SPECIFIED, DIMENSIONS ARE ACCORDING TO</text>
<text x="28.7" y="31.6">SAE-AS5202-04</text>
<text x="240.2" y="73.2">1</text>
<text x="206.5" y="106">SECTION B-B</text>
<text x="77.6" y="112.2">.050</text>
<text x="88.4" y="112.2">A</text>
<text x="94.1" y="112.2">B</text>
<text x="99.1" y="112.2">C</text>
<text x="262.8" y="114.9">0.010</text>
<text x="275.9" y="114.9">A</text>
<text x="281.6" y="114.9">B</text>
<text x="286.6" y="114.9">C</text>
<text x="104.8" y="125.4">C</text>
<text x="132.7" y="126.8">A</text>
<text x="84.4" y="142.3">0.015</text>
<text x="97.5" y="142.3">A</text>
<text x="103.2" y="142.3">B</text>
<text x="105.3" y="157.3">B</text>
<text x="191.1" y="158.3">B</text>
<text x="107" y="187.8">B</text>
<text x="318.8" y="192.5">SECTION A-A</text>
<text x="132.7" y="205.6">A</text>
<text x="99.6" y="210.9">0.010</text>
<text x="112.7" y="210.9">A</text>
<text x="181.6" y="212.7">0.025</text>
<text x="194.8" y="212.7">A</text>
<text x="200.5" y="212.7">B</text>
<text x="205.5" y="212.7">C</text>
<text x="153.8" y="253.3">0.005</text>
<text x="189.7" y="255.3">A</text>
</g>
<g font-size="4.2" fill="#808080">
<text x="161.8" y="61.7">2X</text>
<text x="173.9" y="61.7">.44</text>
<text x="186.6" y="61.7">.93</text>
<text x="238.4" y="63.1">2X .9</text>
<text x="164.3" y="71.8">.53 X 90°, NEAR SIDE</text>
<text x="169.6" y="66.8">1/4 NPT</text>
<text x="276.5" y="66.1">.65</text>
<text x="287" y="74.8">.65</text>
<text x="135.7" y="95.5">+.5</text>
<text x="58.6" y="101.3">1/4-28 UNF</text>
<text x="61.1" y="96.2">2X</text>
<text x="73.1" y="96.2">.21</text>
<text x="85.9" y="96.2">.56</text>
<text x="88.4" y="101.3">.45</text>
<text x="129.8" y="97.7">5.0</text>
<text x="136.3" y="99.6">-.0</text>
<text x="209.3" y="96.6">.65</text>
<text x="252.7" y="101.9">1.9</text>
<text x="284.5" y="97.3">.18 X 45°</text>
<text x="63.5" y="106.4">.30 X 90°, NEAR SIDE</text>
<text x="131.7" y="108.5">2.50</text>
<text x="156.2" y="108.5">22.5°</text>
<text x="252.5" y="109.2">2X</text>
<text x="263.4" y="109.2">.150±.005</text>
<text x="348.1" y="114.9">.125</text>
<text x="363.9" y="116.2">2X</text>
<text x="375.9" y="116.1">.44</text>
<text x="388.7" y="116.1">.88</text>
<text x="186.1" y="124.6">4.48</text>
<text x="313.1" y="123.7">.59</text>
<text x="371.6" y="121.2">1/4 NPT</text>
<text x="366.3" y="126.3">.52 X 90°, NEAR SIDE</text>
<text x="226.9" y="142.8">+.5</text>
<text x="221.1" y="145.1">5.0</text>
<text x="227.5" y="146.9">-.0</text>
<text x="210.9" y="160.2">3.80</text>
<text x="31.3" y="179.8">2.50</text>
<text x="198.9" y="174.4">2.50</text>
<text x="274.5" y="179.4">2.50</text>
<text x="358.3" y="178.9">.59</text>
<text x="346" y="185.6">.125</text>
<text x="189.4" y="190.6">1.20</text>
<text x="26.4" y="208.8">.38</text>
<text x="171.3" y="207">8X</text>
<text x="182.2" y="207">.32</text>
<text x="271.1" y="205.2">.38</text>
<text x="131.4" y="223.5">2.5</text>
<text x="207.7" y="228.5">.38</text>
<text x="95.4" y="237.3">1.3</text>
</g>
<text font-size="3.8" x="21.6" y="276.3">SOLIDWORKS Maker Product. For Personal Use Only.</text>
<g font-size="3.4">
<text x="350.2" y="229.5">TITLE:</text>
<text x="351.1" y="251.6">SIZE</text>
<text x="359.9" y="251.6">DWG. NO.</text>
<text x="408.9" y="251.7">REV</text>
<text x="351.2" y="265.2">SCALE: 1:2</text>
<text x="370.1" y="265.3">WEIGHT:</text>
<text x="396.9" y="265.2">SHEET 1 OF 1</text>
</g>
<text font-size="2.4" x="272.2" y="219.7">UNLESS OTHERWISE SPECIFIED:</text>
<g font-size="2.2">
<text x="327.8" y="220.1">NAME</text>
<text x="340.3" y="220.2">DATE</text>
<text x="271.9" y="225.3">DIMENSIONS ARE IN INCHES</text>
<text x="271.9" y="227.9">TOLERANCES:</text>
<text x="307.2" y="224.9">DRAWN</text>
<text x="271.9" y="233.2">TWO PLACE DECIMAL</text>
<text x="271.9" y="230.6">ONE DECIMAL PLACE</text>
<text x="298.7" y="230.6">0.125</text>
<text x="299" y="233.2">0.050</text>
<text x="307.3" y="229.8">CHECKED</text>
<text x="271.9" y="235.9">THREE PLACE DECIMAL</text>
<text x="298.8" y="235.9">0.020</text>
<text x="307.2" y="234.5">ENG APPR.</text>
<text x="307.3" y="239.2">MFG APPR.</text>
<text x="307.3" y="243.9">Q.A.</text>
<text x="307.3" y="248.1">COMMENTS:</text>
</g>
<g font-size="2.1">
<text x="227.9" y="259.2">NEXT ASSY</text>
<text x="253.3" y="259.2">USED ON</text>
<text x="239.3" y="265">APPLICATION</text>
<text x="275.5" y="265.1">DO NOT SCALE DRAWING</text>
</g>
<g font-size="2">
<text x="271.6" y="244.1">INTERPRET GEOMETRIC</text>
<text x="271.5" y="250.2">MATERIAL</text>
<text x="271.6" y="246.6">TOLERANCING PER:</text>
<text x="271.5" y="257">FINISH</text>
</g>
<text font-size="1.8" x="325.8" y="224.5">Karl Kanmaz</text>
</svg>
